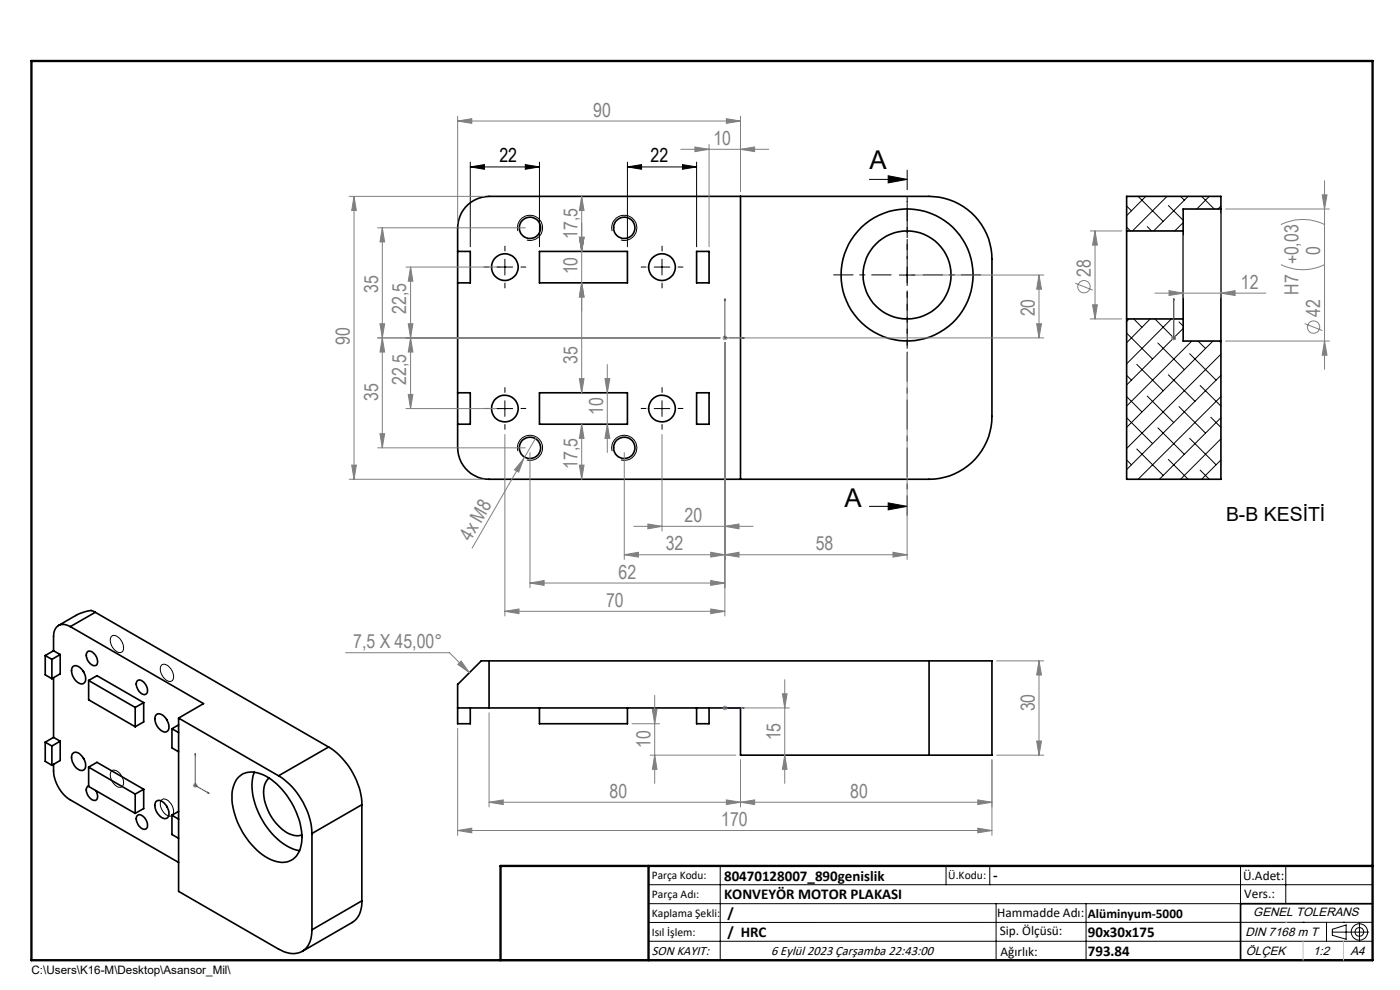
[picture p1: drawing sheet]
<svg xmlns="http://www.w3.org/2000/svg" width="297mm" height="210mm" viewBox="0 0 297 210" stroke-linecap="round" stroke-linejoin="round" font-family="sans-serif">
<g fill="none" stroke="#000" stroke-width=".35">
<path d="M97.1 53.3h2.7v6.7h-2.7M98.8 43.9a6.8 6.8 0 0 1 5-2.2h93.3a13.3 13.3 0 0 1 13.3 13.3v33.3a13.3 13.3 0 0 1-13.3 13.4h-93.3a6.7 6.7 0 0 1-6.7-6.7v-46.7a6.9 6.9 0 0 1 1.7-4.4zM114.4 53.3h18.7v6.7h-18.7zM147.8 53.3h2.6v6.7h-2.6zM157.1 41.7v60M239 49v18.7M239 49h12M251 49v18.7M259 44.3v28M259 44.3v-2.6h-20v7.3M259 44.3h-8v4.7M239 67.7v34h20v-29.4"/>
<path d="M239 67.7h12M251 67.7v4.6h8M97.1 83.3h2.7v6.7h-2.7M114.4 83.3h18.7v6.7h-18.7zM147.8 83.3h2.6v6.7h-2.6zM9.6 139.1v4l1.4 .9M9.6 139.1l1.4 .8M11 139.9v4.1M11.4 138l1.4 .8M11.4 138l-1.8 1.1M12.8 138.8v4.1l-1.8 1.1M12.8 138.8l-1.8 1.1"/>
<path d="M14.9 132.9a2.12 2.12 0 0 0-3.4 1.1l-.1 4M14.9 132.9l28.3 16.4-5.3 3M18.7 138.2a2 2 0 0 1 2 2 .85 .85 0 0 1-.6 1 .85 .85 0 0 1-1-.5 1.79 1.79 0 0 1-.4-2.5zM20.2 129.9l-.6-.3a5.3 5.3 0 0 0-3.5 1l-3.7 2.1M20.2 129.9l-5.3 3M20.2 129.9l49.5 28.6M9.6 157.4v4.1l1.4 .8M9.6 157.4l1.4 .8M11 158.2v4.1M11.4 156.4l1.4 .8M11.4 143.7v12.7M11.4 156.4l-1.8 1"/>
<path d="M12.8 157.2v4.1l-1.8 1M12.8 157.2l-1.8 1M15.4 159.9a1.22 1.22 0 0 1 1.9 .4 2.41 2.41 0 0 1 .6 2.9 1.7 1.7 0 0 1-2.3-1.2l-.4-1.4zM15.4 141.5a1.22 1.22 0 0 1 1.9 .4 2.41 2.41 0 0 1 .6 2.9 1.38 1.38 0 0 1-2-.6 2.7 2.7 0 0 1-.5-2.7zM17.7 142.4l.1 .2M18.8 144.3l1.8-1 9.9 5.7M18.8 144.3l9.9 5.8M18.8 144.3v4.1l9.9 5.8M28.7 150.1v4.1M29.1 144.4a1.21 1.21 0 0 1 1.7 .7 1.52 1.52 0 0 1 0 2.2 2.09 2.09 0 0 1-1.7-2.9zM30.5 149v4.1l-1.8 1.1M30.5 149l-1.8 1.1"/>
<path d="M33.1 151.7a1.36 1.36 0 0 1 2.1 .7 2.05 2.05 0 0 1 .2 2.8 1.88 1.88 0 0 1-2.2-1.4l-.4-1.3zM35.3 152.6l.2 .3M36.5 154.6l1.4 .8M36.5 154.6v4l1.4 .9M37.9 152.3v36.8l21.2 12.2a4.7 4.7 0 0 0 5.6 .1 5.4 5.4 0 0 0 1.5-4.2M37.9 152.3l21.2 12.3M37.9 153.8l-1.4 .8M69.7 158.5a15.4 15.4 0 0 1 7.1 12.2M69.7 158.5l-10.6 6.1M97.1 150.2h6.7M103.8 140.2h-1.7l-5 5v8.3h2.7v-3.3M103.8 150.2h53.3v10h40"/>
<path d="M103.8 140.2v10M103.8 140.2h93.3M114.4 150.2v3.3h18.7v-3.3M147.8 150.2v3.3h2.6v-3.3M197.1 140.2h13.3v20h-13.3M197.1 140.2v20M11.4 162.1a8 8 0 0 0 3.5 7.6l23 13.2M17.7 160.8l.1 .2M18.8 166.7a1.5 1.5 0 0 0 .1 2.3 1.11 1.11 0 0 0 1.7 .5l.1-.7-.4-1.1M18.8 162.7l1.8-1 9.9 5.7M18.8 162.7v4.1l9.9 5.7M18.8 162.7l9.9 5.7"/>
<path d="M28.7 168.4v4.1M29.1 173a1.21 1.21 0 0 1 1.7 .7 1.52 1.52 0 0 1 0 2.2 2.09 2.09 0 0 1-1.7-2.9zM30.5 167.4v4.1l-1.8 1M30.5 167.4l-1.8 1M33.1 170.1a1.22 1.22 0 0 1 1.8 .4 2.45 2.45 0 0 1 .7 3 1.39 1.39 0 0 1-1.9-.7 2.62 2.62 0 0 1-.6-2.7zM35.3 171l.2 .2M36.5 172.9v4.1l1.4 .8M36.5 172.9l1.4 .9M37.9 172.1l-1.4 .8M50.3 165.1a4.3 4.3 0 0 1 5.4-.8 16.1 16.1 0 0 1 8.3 11.9 6.5 6.5 0 0 1-1.8 6 4.8 4.8 0 0 1-5.3-.1 16.1 16.1 0 0 1-7.7-13.7l.4-1.8zM53.9 163.8a12.1 12.1 0 0 0 1.4 9.6 13.6 13.6 0 0 0 7.6 6.9l.6 .1M57.1 165.1a4.2 4.2 0 0 0-1.1 4.1 10.4 10.4 0 0 0 5.8 7.9l1.4 .2 .8-.2"/>
<path d="M59.1 164.6a15.7 15.7 0 0 1 7.1 12.2M66.2 176.8v20.4M76.8 170.7l-10.6 6.1M76.8 170.7v20.4M76.8 191.1a4.8 4.8 0 0 1-2.1 4.6l-10.6 6.1M76.8 191.1l-10.6 6.1M291.2 191.7h-28v12M106.2 203.7h185"/>
<circle cx="107.1" cy="56.6" r="2.83"/>
<circle cx="112.4" cy="48.3" r="2.25"/>
<circle cx="132.4" cy="48.3" r="2.25"/>
<circle cx="140.4" cy="56.6" r="2.84"/>
<circle cx="192.4" cy="58.3" r="9.3"/>
<circle cx="192.4" cy="58.3" r="14"/>
<circle cx="107.1" cy="86.7" r="2.83"/>
<circle cx="112.4" cy="95" r="2.26"/>
<circle cx="132.4" cy="95" r="2.26"/>
<circle cx="140.4" cy="86.7" r="2.84"/>
</g>
<g fill="none" stroke="#000" stroke-width=".21">
<path d="M99.8 35.4l3-.5v1zM99.8 34.4v17.9M99.8 35.4h14.6M111.4 34.9l3 .5-3 .5zM114.4 34.4v17.9M133.1 35.4l3-.5v1zM133.1 35.4h14.7M133.1 34.4v17.9M144.8 34.9l3 .5-3 .5zM147.8 34.4v17.9M184.4 38.1h8M188.4 37.3l4 .8-4 .7z"/>
<path d="M105.4 56.6h3.4M107.1 55v3.3M109.9 49a2.67 2.67 0 0 1 2.3-3.3 2.67 2.67 0 0 1 2.9 2.8 2.67 2.67 0 0 1-3.3 2.4M129.9 49a2.66 2.66 0 0 1 2.3-3.3 2.66 2.66 0 0 1 2.9 2.9 2.66 2.66 0 0 1-3.4 2.3M138.8 56.6h3.3M140.4 55v3.3M190.8 58.3h3.3M192.4 56.6v3.4M239 48.2l.8 .8M239 43.7l1 1M241.4 41.7l5.4 5.3M243.1 41.7l-4.1 4"/>
<path d="M243.4 48.1l.9 .9M247.6 41.7l-7.4 7.3M247.9 43.6l3.1 3.1M250.4 41.7l.8 .8M251 47.2l-1.8 1.8M252.1 41.7l-7.4 7.3M254.9 41.7l2.7 2.6M256.5 41.7l-2.6 2.6M259 43.7l-.6 .6M239 79.6l1 1M239 70.7l5.5 5.5M239.5 67.7l-.5 .5"/>
<path d="M240.5 67.7l1.8 1.7M241.2 77.3l5.6 5.6M244 67.7l-5 5M245 67.7l4 4M245.6 72.8l5.6 5.6M247.9 79.5l5.6 5.6M248.5 67.7l-9.5 9.5M250.1 68.3l.9 .9M251 69.7l-12 12M252.4 75l5.6 5.6M252.8 72.3l-13.8 13.8M254.1 72.3l1.6 1.6"/>
<path d="M257.3 72.3l-18.3 18.4M258.7 72.3l.3 .4M259 75.1l-20 20M259 79.6l-20 20M105.4 86.7h3.4M107.1 85v3.3M109.9 95.7a2.67 2.67 0 0 1 2.3-3.4 2.67 2.67 0 0 1 2.9 2.9 2.67 2.67 0 0 1-3.3 2.4M129.9 95.7a2.66 2.66 0 0 1 2.3-3.3 2.66 2.66 0 0 1 2.9 2.8 2.66 2.66 0 0 1-3.4 2.4M138.8 86.7h3.3M140.4 85v3.3M239 97.6l1 1M239 88.6l5.5 5.5"/>
<path d="M239 84.1l3.3 3.3M241.2 95.2l5.6 5.7M243.4 84l5.6 5.6M245.6 90.8l5.6 5.6M247.9 97.5l4.2 4.2M250.1 86.2l5.6 5.7M252.4 93l5.6 5.6M254.6 99.7l1.9 2M254.6 81.8l4.4 4.3M256.9 88.5l2.1 2.2M259 84.1l-17.6 17.6M259 88.6l-13 13.1"/>
<path d="M259 93.1l-8.6 8.6M259 97.6l-4.1 4.1M184.4 107.4h8M188.4 106.7l4 .7-4 .8zM23.6 135a1.17 1.17 0 0 1 1.8 .4 2.31 2.31 0 0 1 .5 2.8 1.53 1.53 0 0 1-2-.9l-.5-1.1v-.8zM34.3 141.1a1.66 1.66 0 0 1 2.1 1.1 1.62 1.62 0 0 1-.1 2.3 2.4 2.4 0 0 1-2.3-2.3l.1-.8zM23.6 163.6a1.45 1.45 0 0 1 2.1 .9 1.63 1.63 0 0 1-.1 2.5 2.55 2.55 0 0 1-2-3.4zM34.2 169.7a1.35 1.35 0 0 1 2 .7 1.84 1.84 0 0 1 .1 2.7 2.22 2.22 0 0 1-2.2-2l-.1-.9zM137.6 187.7h153.6M137.6 191.7h153.6M137.6 199.7h153.6M152.8 183.7v20"/>
<path d="M200.7 183.7v4M210 183.7v4M211.3 191.7v12M230.4 191.7v12M263.2 183.7v20M272.8 183.7v8M276.4 195.6h.1M281.4 195.6v4.1M282.6 197.7h7.8M282.6 197.1l3-.9v3l-3-.8zM285 195.6h.1M288.4 195.8v3.8"/>
<path d="M291.2 195.6l-153.6 .1"/>
<circle cx="288.4" cy="197.7" r="1.74"/>
<circle cx="288.4" cy="197.7" r=".93"/>
</g>
<g fill="none" stroke="#808080" stroke-width=".21">
<path d="M97.1 25.7l3-.5v1zM97.1 24.7v22.6M97.1 25.7h60M144.4 31.7h18.7M147.4 31.2l3 .5-3 .5zM150.4 30.6v21.7M154.1 25.2l3 .5-3 .5zM157.1 24.7v16M157.1 31.7l3-.5v1zM281 38.3v40M74.1 41.7h28.7M75.1 41.7l.5 3h-1z"/>
<path d="M75.1 41.7v60M80.1 48.3h31.3M81.1 48.3l.5 3h-1zM81.1 48.3v46.7M86.1 56.6h20M87.1 56.6l.5 3h-1zM87.1 56.6v30.1M122.9 50.3h1l-.5 3zM123.4 41.7l.5 3h-1zM123.4 60l.5 3h-1zM123.4 41.7v41.6M193.4 58.3h28"/>
<path d="M220.4 58.3l.5 3h-1zM220.4 58.3v13.4M231.3 49h6.7M232.3 49l.5 3h-1zM232.3 49v18.7M251 50v13.2M259 45.3v17.9M260 44.3h22M271.7 56.1a10.3 10.3 0 0 0 9.3 0M271.7 47.7a10.3 10.3 0 0 1 9.3 0M280.5 41.3h1l-.5 3zM80.1 71.7h72.7"/>
<path d="M80.6 68.7h1l-.5 3zM81.1 71.7l.5 3h-1zM86.6 68.7h1l-.5 3zM87.1 71.7l.5 3h-1zM128.8 77.3v18.7M153.3 71.7h1M153.4 71.3l.7 .7M153.8 72.7v58M153.8 71.1v1.1M154.1 71.3l-.7 .7M154.8 71.7h66.6M192.4 75v43.7"/>
<path d="M219.9 68.7h1l-.5 3zM228.1 60.1l3.7 1.5M231.3 67.7h6.7M231.8 64.7h1l-.5 3zM245 62.2h23.6M248 61.7l3 .5-3 .5zM248.5 71.7h1M248.6 71.3l.7 .7M249 71.1v1.1M249.3 71.3l-.7 .7M259 62.2l3-.5v1zM260 72.3h22"/>
<path d="M276.8 68.6l3.7 1.5M281 72.3l.5 3h-1zM74.6 98.7h1l-.5 3zM80.1 95h31.3M80.6 92h1l-.5 3zM86.1 86.7h20M86.6 83.7h1l-.5 3zM107.1 92.2v38.5M111.1 97.3l-1.1 2.8-.9-.4zM111.1 97.3l-10.9 19M112.4 96v28.7M113.8 92.7l-2.7 4.6"/>
<path d="M122.9 80.3h1l-.5 3zM122.9 98.7h1l-.5 3zM123.4 90l.5 3h-1zM123.4 90v11.7M128.3 80.3h1.1l-.6 3zM128.8 90l.6 3h-1.1zM132.4 96v22.7M140.4 92.2v20.5M74.1 101.7h28.7M132.4 117.7l3-.6v1.1zM132.4 117.7h60M134.4 111.6h25.4"/>
<path d="M137.4 111.2l3 .4-3 .6zM150.8 117.1l3 .6-3 .5zM153.8 111.6l3-.4v1zM153.8 117.7l3-.6v1.1zM189.4 117.1l3 .6-3 .5zM73.3 138.5h22.1l4.2 4.2M107.1 129.7l3-.5v1zM107.1 129.7h46.7M112.4 123.7l3-.6v1.1zM112.4 123.7h41.4M150.8 123.1l3 .6-3 .5zM150.8 129.2l3 .5-3 .5z"/>
<path d="M97.1 154.5v22.7M97.1 140.9l.7-.7 1.8 2.5zM103.8 151.2v20M134.1 153.5h5.8M138.4 150.5h1l-.5 3zM138.9 147.5v18.7M153.3 150.2h1M153.4 149.8l.7 .7M153.8 149.7v1M154.1 149.8l-.7 .7M158.1 150.2h9.4M166 147.2h1l-.5 3z"/>
<path d="M166.5 144.2v22M211.4 140.2h10M219.9 157.2h1l-.5 3zM220.4 140.2l.5 3h-1zM220.4 140.2v20M40.9 166.6h1M41.1 166.3l.7 .7M41.4 166.1v1M41.8 166.3l-.7 .7M97.1 176.2l3-.5v1zM97.1 176.2h113.3M103.8 170.2l3-.5v1z"/>
<path d="M103.8 170.2h106.6M137.9 160.2h18.2M138.9 160.2l.5 3h-1zM154.1 169.7l3 .5-3 .5zM157.1 170.2l3-.5v1zM157.1 161.2v10M166.5 160.2l.5 3h-1zM207.4 175.7l3 .5-3 .5zM207.4 169.7l3 .5-3 .5zM210.4 161.2v16M211.4 160.2h10"/>
<circle cx="230" cy="60.8" r="1.31"/>
<circle cx="278.7" cy="69.4" r="1.3"/>
</g>
<g fill="none" stroke="#00f" stroke-width=".21">
<path d="M153.8 63.4v8.3h4.1M153.8 63.4l.1 .4h-.2zM157.5 71.6l.4 .1-.4 .1zM249 71.6v.2zM249 63.4v.4v-.4M249 71.7h.1M249 63.4v8.3M41.4 159.8v6.8l3 1.7M41.4 159.8l.1 .4-.2-.1zM153.7 150.2h.2zM153.8 150.2h.1M153.8 150.2h4.1"/>
<path d="M157.9 150.2h-.4h.4M44.1 168.1l.3 .2-.3-.1z"/>
</g>
<path d="M192.5 109.4v-73.4" fill="none" stroke="#000" stroke-width=".21" stroke-dasharray="6.3 1.3 1.3 1.3" stroke-dashoffset="2.1" stroke-linecap="butt"/>
<g fill="none" stroke="#000" stroke-width=".21" stroke-dasharray="15.2 1.3 1.3 1.3" stroke-linecap="butt">
<path d="M103.8 56.6h-1.2M107.1 53.3v-1.2M107.1 60v1.1M110.5 56.6h1.1M137.1 56.6h-1.1M140.5 53.3v-1.2M140.5 60v1.1M143.8 56.6h1.2M103.8 86.6h-1.2M107.1 83.3v-1.2M107.1 90v1.1M110.5 86.6h1.1"/>
<path d="M137.1 86.6h-1.1M140.5 83.3v-1.2M140.5 90v1.1M143.8 86.6h1.2"/>
</g>
<path d="M189.1 58.3h-12.3M192.5 55v-12.4M195.8 58.3h12.3M192.5 61.6v12.4" fill="none" stroke="#000" stroke-width=".21" stroke-dasharray="15.2 1.3 1.3 1.3" stroke-dashoffset="11" stroke-linecap="butt"/>
<path d="M6.7 12.9h284.5v190.8h-284.5zM137.6 183.7v20M291.2 183.7h-185v20" fill="none" stroke="#000" stroke-width=".5"/>
<path d="M272.8 195.6h.1M276.4 199.7v4M285 199.7v4" fill="none" stroke="#c0c0c0" stroke-width=".21"/>
<path d="M188.4 106.7l4 .7-4 .8zM188.4 37.3l4 .8-4 .7z" fill="#000"/>
<g fill="#00f">
<path d="M44.1 168.1l.3 .2-.3-.1zM41.4 159.8l.1 .4-.2-.1zM157.5 71.6l.4 .1-.4 .1zM153.8 63.4l.1 .4h-.2z"/>
<path d="M249 71.6v.2zM249 63.4v.4zM249 71.6v.2zM249 63.4v.4z"/>
<path d="M157.5 150.2h.4zM153.7 150.2h.2z"/>
</g>
<g fill="#000">
<path d="M111.4 34.9l3 .5-3 .5zM99.8 35.4l3-.5v1z"/>
<path d="M133.1 35.4l3-.5v1zM144.8 34.9l3 .5-3 .5z"/>
</g>
<g fill="#808080">
<path d="M111.1 97.3l-1.1 2.8-.9-.4z"/>
<path d="M153.8 111.6l3-.4v1zM137.4 111.2l3 .4-3 .6zM150.8 117.1l3 .6-3 .5zM132.4 117.7l3-.6v1.1zM150.8 123.1l3 .6-3 .5zM112.4 123.7l3-.6v1.1zM150.8 129.2l3 .5-3 .5zM107.1 129.7l3-.5v1zM154.1 169.7l3 .5-3 .5zM103.8 170.2l3-.5v1z"/>
<path d="M153.8 117.7l3-.6v1.1zM189.4 117.1l3 .6-3 .5zM97.1 140.9l.7-.7 1.8 2.5zM97.1 176.2l3-.5v1zM207.4 175.7l3 .5-3 .5z"/>
<path d="M248 61.7l3 .5-3 .5zM259 62.2l3-.5v1z"/>
<path d="M147.4 31.2l3 .5-3 .5zM157.1 31.7l3-.5v1z"/>
<path d="M154.1 25.2l3 .5-3 .5zM97.1 25.7l3-.5v1z"/>
<path d="M207.4 169.7l3 .5-3 .5zM157.1 170.2l3-.5v1z"/>
<path d="M86.6 68.7h1l-.5 3zM87.1 56.6l.5 3h-1zM219.9 68.7h1l-.5 3zM220.4 58.3l.5 3h-1zM74.6 98.7h1l-.5 3zM75.1 41.7l.5 3h-1zM122.9 50.3h1l-.5 3zM123.4 41.7l.5 3h-1zM128.8 90l.6 3h-1.1zM128.3 80.3h1.1l-.6 3zM123.4 60l.5 3h-1zM122.9 50.3h1l-.5 3zM80.6 68.7h1l-.5 3zM81.1 48.3l.5 3h-1zM281 72.3l.5 3h-1zM280.5 41.3h1l-.5 3z"/>
<path d="M138.9 160.2l.5 3h-1zM138.4 150.5h1l-.5 3z"/>
<path d="M87.1 71.7l.5 3h-1zM86.6 83.7h1l-.5 3zM123.4 60l.5 3h-1zM122.9 80.3h1l-.5 3zM123.4 90l.5 3h-1zM122.9 98.7h1l-.5 3zM81.1 71.7l.5 3h-1zM80.6 92h1l-.5 3zM166 147.2h1l-.5 3zM166.5 160.2l.5 3h-1zM220.4 140.2l.5 3h-1zM219.9 157.2h1l-.5 3zM232.3 49l.5 3h-1zM231.8 64.7h1l-.5 3z"/>
</g>
<g font-size="5.5">
<text x="184.5" y="35.9">A</text>
<text x="179.2" y="107.6">A</text>
</g>
<g font-size="4.1" fill="#808080">
<text x="125.9" y="24.7">90</text>
<text x="151.3" y="30.7">10</text>
<text x="122.5" y="50.7" transform="rotate(-90 122.5 50.7)">17,5</text>
<text x="122.5" y="58.2" transform="rotate(-90 122.5 58.2)">10</text>
<text x="231.4" y="58.7" transform="rotate(-90 231.4 58.7)">28</text>
<text x="280.1" y="54.2" transform="rotate(-90 280.1 54.2)">0</text>
<text x="80.2" y="62.2" transform="rotate(-90 80.2 62.2)">35</text>
<text x="263.3" y="61.2">12</text>
<text x="275.5" y="62.6" transform="rotate(-90 275.5 62.6)">H7 +0,03</text>
<text x="86.2" y="66.6" transform="rotate(-90 86.2 66.6)">22,5</text>
<text x="219.5" y="67.1" transform="rotate(-90 219.5 67.1)">20</text>
<text x="280.1" y="67.2" transform="rotate(-90 280.1 67.2)">42</text>
<text x="74.2" y="73.2" transform="rotate(-90 74.2 73.2)">90</text>
<text x="122.5" y="77.1" transform="rotate(-90 122.5 77.1)">35</text>
<text x="86.2" y="81.7" transform="rotate(-90 86.2 81.7)">22,5</text>
<text x="80.2" y="85" transform="rotate(-90 80.2 85)">35</text>
<text x="127.9" y="88" transform="rotate(-90 127.9 88)">10</text>
<text x="122.5" y="99.4" transform="rotate(-90 122.5 99.4)">17,5</text>
<text x="145.2" y="110.7">20</text>
<text x="99.8" y="115" transform="rotate(-60 99.8 115)">4x M8</text>
<text x="141.2" y="116.7">32</text>
<text x="173" y="116.7">58</text>
<text x="131.2" y="122.7">62</text>
<text x="128.6" y="128.7">70</text>
<text x="74.9" y="137.5">7,5 X 45,00°</text>
<text x="219.5" y="150.9" transform="rotate(-90 219.5 150.9)">30</text>
<text x="138" y="158.6" transform="rotate(-90 138 158.6)">10</text>
<text x="165.6" y="157.1" transform="rotate(-90 165.6 157.1)">15</text>
<text x="129.3" y="169.2">80</text>
<text x="180.4" y="169.2">80</text>
<text x="153" y="175.2">170</text>
</g>
<g font-size="4.1">
<text x="105.9" y="34.5">22</text>
<text x="138" y="34.5">22</text>
<text x="260.1" y="110.6">B-B KESİTİ</text>
</g>
<g font-size="3.2">
<text x="153.6" y="186.8">80470128007_890genislik</text>
<text x="153.6" y="190.8">KONVEYÖR MOTOR PLAKASI</text>
<text x="210.7" y="186.6">-</text>
<text x="154.3" y="194.8">/</text>
<text x="154.3" y="198.8">/ HRC</text>
<text x="230.8" y="198.7">90x30x175</text>
<text x="230.8" y="202.8">793.84</text>
</g>
<g font-size="2.8">
<text x="263.7" y="186.7">Ü.Adet:</text>
<text x="263.9" y="190.5">Vers.:</text>
<text x="211.5" y="194.5">Hammadde Adı:</text>
<text x="230.8" y="194.7">Alüminyum-5000</text>
<text x="138.3" y="202.6">SON KAYIT:</text>
<text x="163.6" y="202.6">6 Eylül 2023 Çarşamba 22:43:00</text>
<text x="212.1" y="198.4">Sip. Ölçüsü:</text>
<text x="212.2" y="202.7">Ağırlık:</text>
</g>
<g font-size="2.6">
<text x="265.9" y="194.4">GENEL TOLERANS</text>
<text x="264.2" y="198.5">DIN 7168 m T</text>
<text x="264.3" y="202.6">ÖLÇEK</text>
<text x="278.5" y="202.6">1:2</text>
<text x="286.5" y="202.6">A4</text>
</g>
<g font-size="2.5">
<text x="138.3" y="186.4">Parça Kodu:</text>
<text x="138.3" y="190.5">Parça Adı:</text>
<text x="201.2" y="186.5">Ü.Kodu:</text>
<text x="138.3" y="194.5">Kaplama Şekli:</text>
<text x="138.3" y="198.6">Isıl İşlem:</text>
<text x="6.7" y="206.7">C:\Users\K16-M\Desktop\Asansor_Mil\</text>
</g>
</svg>
